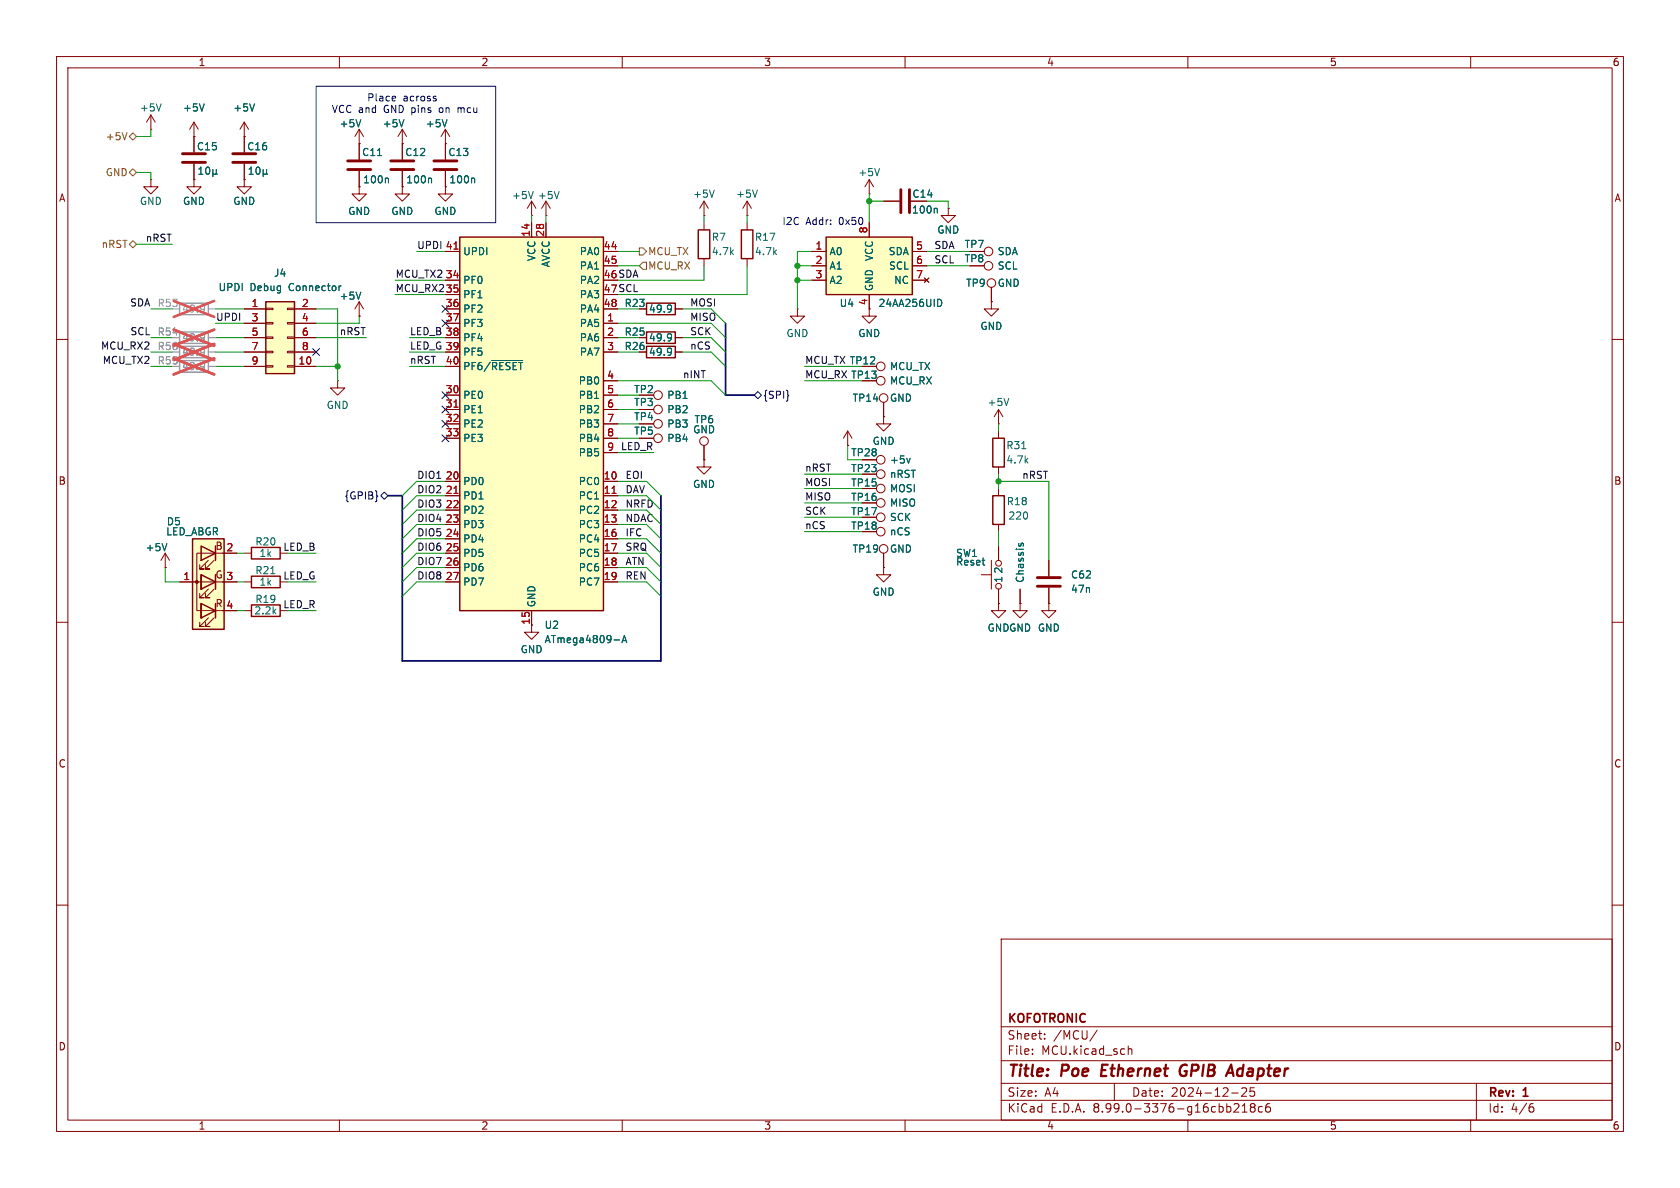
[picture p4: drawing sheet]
<svg xmlns="http://www.w3.org/2000/svg" width="297mm" height="210mm" viewBox="0 0 297 210" stroke-linecap="round" stroke-linejoin="round" font-family="sans-serif">
<g fill="none" stroke="#840000" stroke-width=".18">
<path d="M10 10h277v190h-277zM12 12h273v186h-273zM60 10v2M110 10v2M160 10v2M210 10v2M260 10v2M124.5 39.4v1.2M132.1 38.1h.1M132.1 35.6l-.8 1.2M132.1 35.6l.7 1.2M132.1 35.6v2.5"/>
<path d="M132.1 39.4v1.2M113 59.7h1.3M113 54.6h1.3M119.4 59.7h1.2M119.4 54.6h1.2M124.5 45.7v1.3M132.1 45.7v1.3M141 54.6v1.3h1.2l-1.2 1.3-1.3-1.3h1.3M141 54.6h.1M153.7 54.6v1.3h1.2l-1.2 1.3-1.3-1.3h1.3M175.3 53.3v1.3h1.2l-1.2 1.3-1.3-1.3h1.3M175.3 53.3h.1"/>
<path d="M175.3 50.8v2.5M10 60h2M113 62.2h1.3M119.4 62.2h1.2M124.5 78.7v2.6M149.9 78.7h.1M149.9 76.2l-.8 1.3M149.9 76.2l.7 1.3M149.9 76.2v2.5M152.4 64.8h2.5M156.2 73.7v1.2h1.3l-1.3 1.3-1.3-1.3h1.3M156.2 73.7h.1"/>
<path d="M156.2 71.1v2.6M285 60h2M124.5 81.3v1.3h1.2l-1.2 1.2-1.3-1.2h1.3M124.5 81.3h.1M156.2 97.8v2.5M10 110h2M156.2 100.3v1.3h1.3l-1.3 1.3-1.3-1.3h1.3M156.2 100.3h.1M285 110h2M10 160h2M177 166h108v32h-108zM285 160h2"/>
<path d="M60 198v2M110 198v2M160 198v2M177 194.5h108M177 191.5h108M177 187.5h108M177 181.5h108M182.5 186.3v.1M182.5 185.5v.1M184.7 183.6v.1M184.7 182.8v.1M194 182.1l-1.3 2"/>
<path d="M197 191.5v3M199.5 184.9v1.5M199.5 185.5l.2-.1 .3 .1 .1 .9M210 198v2M217.7 193.2h1.2M218.2 195.2l.5-.1 .3 .1v.3l-.9 1.1h.9M219.6 196.6h.9M219.6 195.5l.4-.4v1.5M220.3 192.4v.5l-.8 .9h.9M221 192.3v.7l.2-.1h.5l.1 .6-.3 .3-.5-.1M221.3 195.7l-.3-.2 .3-.4 .4 .1 .2 .2-.3 .3M221.3 195.7l-.3 .3 .1 .5 .2 .1 .4-.1 .2-.2-.1-.4-.2-.2"/>
<path d="M221.3 195.7h.3M223.2 195.7l-.5-.1-.2 .3v.4l.1 .2h.6M224.5 195.1a.59 .59 0 0 0-.8 .6v.6l.2 .2 .4 .1 .2-.1 .1-.5-.1-.3h-.5l-.3 .3M260 198v2M261 191.5v6.5M270.6 195.7h.4l.2 .3-.1 .5-.5 .1M271 195.1l-.4 .1"/>
<circle cx="174.8" cy="47" r=".76"/>
<circle cx="174.8" cy="44.4" r=".76"/>
<circle cx="175.3" cy="50" r=".76"/>
<circle cx="116.3" cy="77.5" r=".76"/>
<circle cx="116.3" cy="74.9" r=".76"/>
<circle cx="116.3" cy="69.8" r=".76"/>
<circle cx="116.3" cy="72.4" r=".76"/>
<circle cx="124.5" cy="78" r=".76"/>
<circle cx="155.7" cy="64.8" r=".76"/>
<circle cx="155.7" cy="67.3" r=".76"/>
<circle cx="156.2" cy="70.4" r=".76"/>
<circle cx="155.7" cy="91.4" r=".76"/>
<circle cx="155.7" cy="94" r=".76"/>
<circle cx="155.7" cy="86.4" r=".76"/>
<circle cx="155.7" cy="88.9" r=".76"/>
<circle cx="155.7" cy="81.3" r=".76"/>
<circle cx="155.7" cy="83.8" r=".76"/>
<circle cx="156.2" cy="97" r=".76"/>
</g>
<path d="M194.9 188.2l-.3 2h1M209.4 189.4h.4M209.6 188.2a1.13 1.13 0 0 0-1 .7 1.13 1.13 0 0 0 .2 1.2l.3 .1 .5-.1" fill="none" stroke="#840000" stroke-width=".4"/>
<path d="M114.3 58.7h5.1v2h-5.1zM114.3 53.6h5.1v2h-5.1zM123.4 40.6h2.1v5.1h-2.1zM131.1 40.6h2v5.1h-2zM114.3 61.2h5.1v2h-5.1z" fill="none" stroke="#840000" stroke-width=".25"/>
<path d="M133.9 33.6l-.4 1.3M118.6 54h.1a1.07 1.07 0 0 1-.2 1.1M118.6 59.1h.1a1.07 1.07 0 0 1-.2 1M118.7 59.5l-.1 .2M118.7 54.5l-.1 .1M118.6 61.6l.1 .1a1.07 1.07 0 0 1-.2 1M118.7 62.1l-.1 .2M160.9 81l-.3 .9" fill="none" stroke="#006464" stroke-width=".18"/>
<path d="M146 41.9h15.3v10.2h-15.3z" fill="#ffffc2"/>
<path d="M146 41.9h15.3v10.2h-15.3z" fill="none" stroke="#840000" stroke-width=".25"/>
<g fill="none" stroke="#840000" stroke-width=".18">
<path d="M71.1 33v1.3h1.3l-1.3 1.3-1.3-1.3h1.3M71.1 33h.1M71.1 25.4v2.8M71.1 30.2v2.8M153.7 34.3h.1M153.7 31.8v2.5M153.7 39.4v2.5M153.7 31.8l-.8 1.2M153.7 31.8l.7 1.2M156.2 35.6h2.8M167.6 36.8v1.3h1.3l-1.3 1.3-1.2-1.3h1.2M167.6 36.8h.1"/>
<path d="M143.5 44.5h2.5M143.5 47h2.5M143.5 49.5h2.5M153.7 52.1v2.5M161.3 44.5h2.5M161.3 47h2.5M161.3 49.5h2.5M163.4 49.1l.8 .8M164.2 49.1l-.8 .8"/>
</g>
<path d="M76.1 31.5l.2 .2v.6M155.5 29.8l-.4 1.3M165.5 36.8l.2 .2v.7M165.8 52.9a.64 .64 0 0 1 .7 .6 .64 .64 0 0 1-.7 .7" fill="none" stroke="#006464" stroke-width=".18"/>
<path d="M69.1 30h4.1M69.1 28.4h4.1M159.3 33.5v4.1M160.8 33.5v4.1" fill="none" stroke="#840000" stroke-width=".51"/>
<path d="M47 53.3h5.1v12.7h-5.1z" fill="#ffffc2"/>
<path d="M47 53.3h5.1v12.7h-5.1zM175.5 77.5h2v5.1h-2z" fill="none" stroke="#840000" stroke-width=".25"/>
<g fill="none" stroke="#840000" stroke-width=".18">
<path d="M26.7 31.8v1.2h1.2l-1.2 1.3-1.3-1.3h1.3M26.7 31.8h.1M26.7 22.9h.1M26.7 20.3l-.8 1.3M26.7 20.3l.7 1.3M26.7 20.3v2.6M34.3 24.1h.1M34.3 31.8v1.2h1.3l-1.3 1.3-1.3-1.3h1.3M34.3 31.8h.1M34.3 21.6l-.8 1.3M34.3 21.6l.8 1.3M34.3 21.6v5.3"/>
<path d="M34.3 29v2.8M43.2 24.1h.1M43.2 31.8v1.2h1.2l-1.2 1.3-1.3-1.3h1.3M43.2 31.8h.1M43.2 21.6l-.8 1.3M43.2 21.6l.7 1.3M43.2 21.6v5.3M43.2 29v2.8M63.5 33v1.3h1.3l-1.3 1.3-1.3-1.3h1.3M63.5 33h.1M63.5 25.4h.1M63.5 22.9v5.3"/>
<path d="M63.5 30.2v2.8M63.5 22.9l-.8 1.2M63.5 22.9l.8 1.2M71.1 25.4h.1M71.1 22.9l-.7 1.2M71.1 22.9l.8 1.2M71.1 22.9v2.5M78.7 33v1.3h1.3l-1.3 1.3-1.2-1.3h1.2M78.7 33h.1M78.7 25.4h.1M78.7 22.9l-.7 1.2M78.7 22.9l.8 1.2"/>
<path d="M78.7 22.9v5.3M78.7 30.2v2.8M94 38.1h.1M94 35.6l-.8 1.2M94 35.6l.7 1.2M94 35.6v2.5M96.5 38.1h.1M96.5 35.6l-.7 1.2M96.5 35.6l.8 1.2M96.5 35.6v2.5M124.5 38.1h.1M124.5 35.6l-.8 1.2"/>
<path d="M124.5 35.6l.7 1.2M124.5 35.6v2.5M43.2 54.6h3.8M43.2 57.2h3.8M43.2 59.7h3.8M47 54.5h1.3v.2h-1.3zM47 57h1.3v.3h-1.3zM47 59.6h1.3v.2h-1.3zM50.8 54.5h1.3v.2h-1.3zM50.8 57h1.3v.3h-1.3zM50.8 59.6h1.3v.2h-1.3zM52.1 54.6h3.8"/>
<path d="M52.1 57.2h3.8M52.1 59.7h3.8M63.5 55.9h.1M63.5 53.3v2.6M63.5 53.3l-.8 1.3M63.5 53.3l.8 1.3M43.2 62.2h3.8M43.2 64.8h3.8M47 62.1h1.3v.3h-1.3zM47 64.6h1.3v.3h-1.3zM50.8 62.1h1.3v.3h-1.3zM50.8 64.6h1.3v.3h-1.3z"/>
<path d="M52.1 62.2h3.8M52.1 64.8h3.8M176.5 74.9h.1M176.5 72.4l-.7 1.3M176.5 72.4l.8 1.3M176.5 72.4v2.5M176.5 76.2v1.3M176.5 82.6v1.2M185.4 99.1v2.8M94 110.5v1.3h1.2l-1.2 1.2-1.3-1.2h1.3M180.3 106.7v1.3h-1.2l1.2 1.2 1.3-1.2h-1.3M180.3 106.7h.1"/>
<path d="M185.4 103.9v2.8"/>
</g>
<g fill="none" stroke="#006464" stroke-width=".18">
<path d="M28.5 18.4l-.4 1.2M36.1 18.4l-.4 1.2M45 18.4l-.4 1.2M35.2 30.8h.7M35.2 29.9l.3-.4v1.3M36.5 29.6l.2-.1a.68 .68 0 0 1 .4 .7 .68 .68 0 0 1-.4 .6 .84 .84 0 0 1-.2-1.2zM37.6 30.6l.2 .2h.3l.1-.2M37.6 30v1.2M38.2 30.6l.2 .2M38.2 30v.6M44 30.8h.8M44 29.9l.4-.4v1.3"/>
<path d="M45.4 29.6l.2-.1a.68 .68 0 0 1 .4 .7 .68 .68 0 0 1-.4 .6 .84 .84 0 0 1-.2-1.2zM46.5 30.6l.2 .2h.2l.2-.2M46.5 30v1.2M47.1 30.6l.2 .2M47.1 30v.6M63.8 21.2l-.4 1.2M66.7 27.5h.8M68.5 31.5l.2 .2v.6M71.4 21.2l-.4 1.2M79 21.2l-.4 1.2M83.7 31.5l.2 .2v.6M94.3 33.9l-.5 1.2"/>
<path d="M98.8 33.9l-.4 1.2M126.3 33.6l-.4 1.3M60.3 50.5l-.4 .3M63.8 51.6l-.4 1.3M178.3 70.4l-.4 1.3M180.6 79.3h.8"/>
</g>
<path d="M32.3 27.2h4M32.3 28.7h4M41.1 27.2h4.1M41.1 28.7h4.1M61.5 30h4M61.5 28.4h4M76.7 30h4.1M76.7 28.4h4.1M183.4 102.1h4.1M183.4 103.6h4.1" fill="none" stroke="#840000" stroke-width=".51"/>
<path d="M31.7 53.6h5.1v2h-5.1zM31.7 58.7h5.1v2h-5.1zM31.7 61.2h5.1v2h-5.1zM31.7 63.8h5.1v2h-5.1z" fill="none" stroke="#a1a1a1" stroke-width=".25"/>
<path d="M30.5 54.6h1.2M30.5 59.7h1.2M36.8 54.6h1.3M36.8 59.7h1.3M30.5 62.2h1.2M30.5 64.8h1.2M36.8 62.2h1.3M36.8 64.8h1.3" fill="none" stroke="#a1a1a1" stroke-width=".18"/>
<path d="M36 54h.1a1.07 1.07 0 0 1-.1 1.1M36 59.1h.1a1.07 1.07 0 0 1-.1 1M36.2 54.5l-.2 .1M36.2 59.5l-.2 .2M36 61.6l.1 .1a1.07 1.07 0 0 1-.1 1M36 64.1l.1 .1a1.07 1.07 0 0 1-.1 1M36.2 62.1l-.2 .2M36.2 64.6l-.2 .2" fill="none" stroke="#989898" stroke-width=".18"/>
<path d="M30.7 53.2l7.2 2.8M30.7 58.3l7.2 2.8M37.9 53.2l-7.2 2.8M37.9 58.3l-7.2 2.8M30.7 60.8l7.2 2.8M30.7 63.4l7.2 2.8M37.9 60.8l-7.2 2.8M37.9 63.4l-7.2 2.8" fill="none" stroke="#e65255" stroke-width=".46"/>
<path d="M81.3 41.9h25.4v66.1h-25.4z" fill="#ffffc2"/>
<path d="M81.3 41.9h25.4v66.1h-25.4zM44.4 96.8h5.1v2h-5.1zM175.5 87.6h2v5.1h-2zM44.4 106.9h5.1v2.1h-5.1zM44.4 101.9h5.1v2h-5.1z" fill="none" stroke="#840000" stroke-width=".25"/>
<g fill="none" stroke="#840000" stroke-width=".18">
<path d="M94 39.4v2.5M96.5 39.4v2.5M78.7 44.5h2.6M78.7 49.5h2.6M78.7 52.1h2.6M78.7 54.6h2.6M78.7 57.2h2.6M78.7 59.7h2.6M106.7 44.5h2.5M106.7 54.6h2.5M106.7 57.2h2.5M106.7 59.7h2.5"/>
<path d="M106.7 47h2.5M78.7 62.2h2.6M78.7 64.8h2.6M78.7 69.9h2.6M78.7 72.4h2.6M78.7 74.9h2.6M78.7 77.5h2.6M106.7 62.2h2.5M106.7 69.9h2.5M106.7 72.4h2.5M106.7 74.9h2.5M106.7 77.5h2.5"/>
<path d="M106.7 67.3h2.5M43.2 97.8h1.2M78.7 85.1h2.6M78.7 87.6h2.6M78.7 90.2h2.6M78.7 92.7h2.6M78.7 95.3h2.6M78.7 97.8h2.6M106.7 85.1h2.5M106.7 87.6h2.5M106.7 90.2h2.5M106.7 92.7h2.5"/>
<path d="M106.7 95.3h2.5M106.7 97.8h2.5M106.7 80h2.5M175.3 99.1v5M176.5 86.4v1.2M176.5 92.7v1.3M176.5 96.5v2.6M43.2 102.9h1.2M43.2 108h1.2M78.7 100.3h2.6M78.7 102.9h2.6M94 108v2.5"/>
<path d="M106.7 100.3h2.5M106.7 102.9h2.5M173.5 101.6h1.8M176.5 106.7v1.3h-1.2l1.2 1.2 1.3-1.2h-1.3M176.5 106.7h.1M176.5 104.1v2.6M180.3 104.1v2.6M185.4 106.7v1.3h-1.3l1.3 1.2 1.3-1.2h-1.3M185.4 106.7h.1"/>
<circle cx="176.5" cy="99.6" r=".51"/>
<circle cx="176.5" cy="103.6" r=".51"/>
</g>
<path d="M80.3 44h.7M80.3 72h.7M80.3 87.2h.7M108.2 87.2h.7" fill="none" stroke="#a90000" stroke-width=".18"/>
<path d="M86.9 63.7h5.5M180.1 96.1v.3M180.5 96.4l.1-.3 .1-.1 .2 .2v.2M47.9 101.4h.7M108.6 113.1h.9M110 113.6l.4-1.3 .4 1.3M110.1 113.2h.6" fill="none" stroke="#006464" stroke-width=".18"/>
<path d="M34 95.3h5.6v16h-5.6z" fill="#ffffc2"/>
<path d="M34 95.3h5.6v16h-5.6zM35.6 96.5l2.5 1.3-2.5 1.3zM38.1 96.5v2.6M35.6 106.7l2.5 1.3-2.5 1.2zM35.6 101.6l2.5 1.3-2.5 1.2zM38.1 101.6v2.5M38.1 106.7v2.5" fill="none" stroke="#840000" stroke-width=".25"/>
<g fill="none" stroke="#840000" stroke-width=".18">
<path d="M34.3 24.1h.1M34.3 31.8h.1M34.3 24.1v2.8M34.3 29v2.8M43.2 24.1h.1M43.2 31.8h.1M43.2 24.1v2.8M43.2 29v2.8M63.5 25.4h.1M63.5 33h.1M63.5 25.4v2.8M63.5 30.2v2.8"/>
<path d="M71.1 25.4h.1M71.1 33h.1M71.1 25.4v2.8M71.1 30.2v2.8M78.7 25.4h.1M78.7 33h.1M78.7 25.4v2.8M78.7 30.2v2.8M94 39.4v2.5M96.5 39.4v2.5M153.7 39.4v2.5M156.2 35.6h2.8"/>
<path d="M167.6 36.8h.1M43.2 54.6h3.8M43.2 57.2h3.8M43.2 59.7h3.8M52.1 54.6h3.8M52.1 57.2h3.8M52.1 59.7h3.8M63.5 55.9h.1M78.7 54.6h2.6M78.7 57.2h2.6M78.7 59.7h2.6M78.7 44.5h2.6"/>
<path d="M78.7 49.5h2.6M78.7 52.1h2.6M106.7 54.6h2.5M106.7 57.2h2.5M106.7 59.7h2.5M106.7 44.5h2.5M106.7 47h2.5M113 54.6h1.3M113 59.7h1.3M119.4 54.6h1.2M119.4 59.7h1.2M143.5 44.5h2.5"/>
<path d="M143.5 49.5h2.5M143.5 47h2.5M153.7 52.1v2.5M161.3 44.5h2.5M161.3 49.5h2.5M161.3 47h2.5M163.4 49.1l.8 .8M164.2 49.1l-.8 .8M175.3 53.3h.1M175.3 50.8v2.5M43.2 62.2h3.8M43.2 64.8h3.8"/>
<path d="M52.1 62.2h3.8M52.1 64.8h3.8M59.7 67.3v1.3h1.3l-1.3 1.3-1.3-1.3h1.3M59.7 67.3h.1M78.7 62.2h2.6M78.7 64.8h2.6M78.7 69.9h2.6M78.7 72.4h2.6M78.7 74.9h2.6M78.7 77.5h2.6M106.7 62.2h2.5M106.7 69.9h2.5"/>
<path d="M106.7 72.4h2.5M106.7 74.9h2.5M106.7 77.5h2.5M106.7 67.3h2.5M113 62.2h1.3M119.4 62.2h1.2M124.5 78.7v2.6M149.9 78.7h.1M152.4 64.8h2.5M156.2 73.7h.1M156.2 71.1v2.6M29.2 97.8l-.8 1.3"/>
<path d="M29.2 97.8l.8 1.3M29.2 97.8v2.5M36.8 99.1l-1.5 1.5h.8h-.8v-.8M37.8 99.1l-1.5 1.5h.8h-.8v-.8M38.1 97.8h-3.3v10.2h3.3M39.4 97.8h2.5M78.7 97.8h2.6M78.7 85.1h2.6M78.7 87.6h2.6M78.7 90.2h2.6M78.7 92.7h2.6M78.7 95.3h2.6"/>
<path d="M106.7 97.8h2.5M106.7 85.1h2.5M106.7 87.6h2.5M106.7 90.2h2.5M106.7 92.7h2.5M106.7 95.3h2.5M106.7 80h2.5M124.5 81.3h.1M156.2 97.8v2.5M176.5 96.5v2.6M185.4 99.1v2.8M29.2 100.3h.1"/>
<path d="M31.7 102.9h6.4M35.6 109.2h.1M35.6 106.7v2.5zM35.6 104.1h.1M35.6 101.6v2.5zM36.8 109.2l-1.5 1.5h.8h-.8v-.7M36.8 104.1l-1.5 1.6h.8h-.8v-.8M37.8 109.2l-1.5 1.5h.8h-.8v-.7M37.8 104.1l-1.5 1.6h.8h-.8v-.8M38.1 106.7v2.5M38.1 101.6v2.5M39.4 108h2.5"/>
<path d="M39.4 102.9h2.5M78.7 102.9h2.6M78.7 100.3h2.6M94 108v2.5M106.7 102.9h2.5M106.7 100.3h2.5M156.2 100.3h.1M176.5 106.7h.1M176.5 104.1v2.6M180.3 106.7h.1M180.3 104.1v2.6M185.4 106.7h.1"/>
<path d="M185.4 103.9v2.8"/>
</g>
<circle cx="34.8" cy="102.9" r=".25" fill="#840000" stroke="#840000" stroke-width=".18"/>
<g fill="none" stroke="#006464" stroke-width=".18">
<path d="M36.1 18.4l-.4 1.2M45 18.4l-.4 1.2M35.2 30.8h.7M35.2 29.9l.3-.4v1.3M36.5 29.6l.2-.1a.68 .68 0 0 1 .4 .7 .68 .68 0 0 1-.4 .6 .84 .84 0 0 1-.2-1.2zM37.6 30.6l.2 .2h.3l.1-.2M37.6 30v1.2M38.2 30.6l.2 .2M38.2 30v.6M44 30.8h.8M44 29.9l.4-.4v1.3M45.4 29.6l.2-.1a.68 .68 0 0 1 .4 .7 .68 .68 0 0 1-.4 .6 .84 .84 0 0 1-.2-1.2z"/>
<path d="M46.5 30.6l.2 .2h.2l.2-.2M46.5 30v1.2M47.1 30.6l.2 .2M47.1 30v.6M63.8 21.2l-.4 1.2M66.7 27.5h.8M68.5 31.5l.2 .2v.6M71.4 21.2l-.4 1.2M76.1 31.5l.2 .2v.6M79 21.2l-.4 1.2M83.7 31.5l.2 .2v.6M165.5 36.8l.2 .2v.7"/>
<path d="M60.3 50.5l-.4 .3M63.8 51.6l-.4 1.3M118.6 54h.1a1.07 1.07 0 0 1-.2 1.1M118.6 59.1h.1a1.07 1.07 0 0 1-.2 1M118.7 54.5l-.1 .1M118.7 59.5l-.1 .2M165.8 52.9a.64 .64 0 0 1 .7 .6 .64 .64 0 0 1-.7 .7M86.9 63.7h5.5M118.6 61.6l.1 .1a1.07 1.07 0 0 1-.2 1M118.7 62.1l-.1 .2M29.5 96.1l-.4 1.3M160.9 81l-.3 .9"/>
<path d="M180.1 96.1v.3M180.5 96.4l.1-.3 .1-.1 .2 .2v.2M108.6 113.1h.9M110 113.6l.4-1.3 .4 1.3M110.1 113.2h.6"/>
</g>
<g fill="none" stroke="#000084" stroke-width=".18">
<path d="M78.1 54l1.2 1.2M78.1 56.5l1.2 1.3M79.3 54l-1.2 1.2M79.3 56.5l-1.2 1.3M55.3 61.6l1.2 1.2M56.5 61.6l-1.2 1.2M78.1 76.9l1.2 1.2M78.1 71.8l1.2 1.2M78.1 69.2l1.2 1.3M78.1 74.3l1.2 1.2M79.3 76.9l-1.2 1.2M79.3 71.8l-1.2 1.2"/>
<path d="M79.3 69.2l-1.2 1.3M79.3 74.3l-1.2 1.2M133.3 69.9l.7-.7 .6 .7-.6 .6zM139.3 69.9h.1l-.1 .1M66.7 87.7h.1l-.1 .1M67.3 87.6l.6-.6 .7 .6-.7 .7z"/>
</g>
<path d="M22.4 23.4l-.4 1.3M22.9 24.1l.6-.6 .6 .6-.6 .7zM22.9 30.5l.6-.7 .6 .7-.6 .6zM23.5 42.5l.6 .7-.6 .6-.6-.6zM113 43.8h.7l.6 .7-.6 .6h-.7zM113.7 46.4h.6v1.2h-.6l-.7-.6z" fill="none" stroke="#725600" stroke-width=".18"/>
<path d="M128.3 57.2v12.7h5M68.6 87.6h2.5v29.2h45.7v-29.2" fill="none" stroke="#000084" stroke-width=".3"/>
<g fill="none" stroke="#009600" stroke-width=".18">
<path d="M24.1 30.5h2.6v1.3M26.7 22.9v1.2h-2.6M94 38.1v1.3M96.5 38.1v1.3M124.5 38.1v1.3M132.1 38.1v1.3M153.7 35.6h2.5M153.7 34.3v5.1M163.8 35.6h3.8v1.2M24.1 43.2h6.4M26.7 54.6h3.8M26.7 59.7h3.8"/>
<path d="M38.1 57.2h5.1M38.1 54.6h5.1M38.1 59.7h5.1M55.9 54.6h3.8v12.7M55.9 59.7h8.9M63.5 55.9v1.3h-7.6M69.8 49.5h8.9M69.8 52.1h8.9M72.4 59.7h6.3M73.7 44.5h5M109.2 57.2h16.5l2.6 2.5M109.2 44.5h3.8"/>
<path d="M109.2 47h3.8M109.2 54.6h3.8M109.2 59.7h3.8M120.6 54.6h5.1l2.6 2.6M120.6 59.7h5.1l2.6 2.5M124.5 47v2.5h-15.3M132.1 47v5.1h-22.9M141 49.5h2.5M141 47h2.5M143.5 44.5h-2.5v10.1M163.8 44.5h7.6M163.8 47h7.6"/>
<path d="M26.7 64.8h3.8M26.7 62.2h3.8M38.1 64.8h5.1M38.1 62.2h5.1M55.9 64.8h3.8M72.4 64.8h6.3M72.4 62.2h6.3M109.2 62.2h3.8M109.2 67.3h16.5l2.6 2.6M109.2 77.5h3.8M109.2 74.9h3.8M109.2 69.9h3.8"/>
<path d="M109.2 72.4h3.8M120.6 62.2h5.1l2.6 2.6M142.2 64.8h10.2M142.2 67.3h10.2M149.9 78.7v2.6M176.5 74.9v1.3M41.9 97.8h1.3M50.8 97.8h5.1M78.7 85.1h-5l-2.6 2.5M78.7 90.2h-5l-2.6 2.5M78.7 87.6h-5l-2.6 2.6M78.7 97.8h-5l-2.6 2.5"/>
<path d="M78.7 95.3h-5l-2.6 2.5M78.7 92.7h-5l-2.6 2.6M109.2 85.1h5.1l2.5 2.5M109.2 90.2h5.1l2.5 2.5M109.2 87.6h5.1l2.5 2.6M109.2 97.8h5.1l2.5 2.5M109.2 95.3h5.1l2.5 2.5M109.2 92.7h5.1l2.5 2.6M109.2 80h6.4M142.2 88.9h10.2M142.2 86.4h10.2M142.2 91.4h10.2"/>
<path d="M142.2 94h10.2M142.2 83.8h10.2M176.5 83.8v2.6M176.5 94v2.5M176.5 85.1h8.9v14M29.2 100.3v2.6h2.5M41.9 102.9h1.3M41.9 108h1.3M50.8 102.9h5.1M50.8 108h5.1M78.7 102.9h-5l-2.6 2.5M78.7 100.3h-5l-2.6 2.6"/>
<path d="M109.2 102.9h5.1l2.5 2.5M109.2 100.3h5.1l2.5 2.6"/>
</g>
<path d="M55.9 15.2h31.7v24.2h-31.7zM69.8 17l.1 .3-.6 .1M69.9 17.8h-.1M76.9 17.4l.2 .2-.2 .2M76.9 17l.2 .1M81 19v.9M81.2 19l-.2 .2" fill="none" stroke="#0000c2" stroke-width=".18"/>
<path d="M36 59.1h.1a1.07 1.07 0 0 1-.1 1M36.2 59.5l-.2 .2M36 61.6l.1 .1a1.07 1.07 0 0 1-.1 1M36 64.1l.1 .1a1.07 1.07 0 0 1-.1 1M36.2 62.1l-.2 .2M36.2 64.6l-.2 .2" fill="none" stroke="#989898" stroke-width=".18"/>
<path d="M30.5 59.7h1.2M36.8 59.7h1.3M30.5 62.2h1.2M30.5 64.8h1.2M36.8 62.2h1.3M36.8 64.8h1.3" fill="none" stroke="#a1a1a1" stroke-width=".18"/>
<path d="M30.7 58.3l7.2 2.8M37.9 58.3l-7.2 2.8M30.7 60.8l7.2 2.8M30.7 63.4l7.2 2.8M37.9 60.8l-7.2 2.8M37.9 63.4l-7.2 2.8" fill="none" stroke="#e65255" stroke-width=".46"/>
<path d="M80.3 44h.7M80.3 72h.7M80.3 87.2h.7M108.2 87.2h.7" fill="none" stroke="#a90000" stroke-width=".18"/>
<g fill="#009600" stroke="#009600" stroke-width=".18">
<circle cx="59.7" cy="64.8" r=".46"/>
<circle cx="153.7" cy="35.6" r=".46"/>
<circle cx="141" cy="47" r=".46"/>
<circle cx="141" cy="49.5" r=".46"/>
<circle cx="176.5" cy="85.1" r=".46"/>
</g>
<g font-size="2.8" fill="#840000">
<text x="178" y="190.9">Title:</text>
<text x="187.7" y="190.9">Poe</text>
<text x="195.5" y="190.9">Ethernet</text>
<text x="210.2" y="190.9">GPIB</text>
<text x="219.5" y="190.9">Adapter</text>
</g>
<g font-size="2.1" fill="#840000">
<text x="178" y="184">Sheet:</text>
<text x="178" y="181.2">KOFOTRONIC</text>
<text x="186.2" y="184">/MCU/</text>
<text x="178" y="186.7">File:</text>
<text x="184.1" y="186.7">MCU.kicad_sch</text>
<text x="178" y="196.9">KiCad</text>
<text x="178" y="194.1">Size:</text>
<text x="184.7" y="194.1">A4</text>
<text x="185.7" y="196.9">E.D.A.</text>
<text x="193.3" y="196.9">8.99.0-3376-g16cbb218c6</text>
<text x="200" y="194.1">Date:</text>
<text x="207" y="194.1">2024-12-25</text>
<text x="263" y="194.3">Rev:</text>
<text x="263" y="196.9">Id:</text>
<text x="267.1" y="196.9">4/6</text>
<text x="269.4" y="194.3">1</text>
</g>
<g font-size="1.8" fill="#840000">
<text x="35" y="11.9">1</text>
<text x="85" y="11.9">2</text>
<text x="135" y="11.9">3</text>
<text x="185" y="11.9">4</text>
<text x="235" y="11.9">5</text>
<text x="285" y="11.9">6</text>
<text x="10.3" y="35.9">A</text>
<text x="161.2" y="35.2">C14</text>
<text x="285.3" y="35.9">A</text>
<text x="170.4" y="46.6">TP8</text>
<text x="170.4" y="44">TP7</text>
<text x="106.6" y="49.3">46 SDA</text>
<text x="106.6" y="51.8">47 SCL</text>
<text x="153.4" y="54" transform="rotate(-90 153.4 54)">4</text>
<text x="112" y="72">TP3</text>
<text x="112" y="69.7">TP2</text>
<text x="150.4" y="67.2">TP13</text>
<text x="112" y="77.1">TP5</text>
<text x="112" y="74.5">TP4</text>
<text x="150.4" y="80.9">TP28</text>
<text x="150.4" y="83.7">TP23</text>
<text x="10.3" y="85.9">B</text>
<text x="150.4" y="86.2">TP15</text>
<text x="150.4" y="88.7">TP16</text>
<text x="285.3" y="85.9">B</text>
<text x="150.4" y="91.3">TP17</text>
<text x="150.4" y="93.8">TP18</text>
<text x="38" y="97.4">B</text>
<text x="38" y="107.5">R</text>
<text x="38" y="102.5">G</text>
<text x="93.7" y="110.5" transform="rotate(-90 93.7 110.5)">15</text>
<text x="10.3" y="135.9">C</text>
<text x="285.3" y="135.9">C</text>
<text x="10.3" y="185.9">D</text>
<text x="285.3" y="185.9">D</text>
<text x="35" y="199.9">1</text>
<text x="85" y="199.9">2</text>
<text x="135" y="199.9">3</text>
<text x="185" y="199.9">4</text>
<text x="235" y="199.9">5</text>
<text x="285" y="199.9">6</text>
</g>
<g font-size="1.8" fill="#006464">
<text x="24.6" y="19.9">+5V</text>
<text x="32.3" y="19.9">+5V</text>
<text x="41.1" y="19.9">+5V</text>
<text x="59.9" y="22.7">+5V</text>
<text x="67.6" y="22.7">+5V</text>
<text x="75.2" y="22.7">+5V</text>
<text x="34.7" y="26.8">C15</text>
<text x="43.6" y="26.8">C16</text>
<text x="63.9" y="27.8">C11</text>
<text x="71.5" y="27.8">C12</text>
<text x="79.2" y="27.8">C13</text>
<text x="64.1" y="32.6">100n</text>
<text x="71.7" y="32.6">100n</text>
<text x="79.3" y="32.6">100n</text>
<text x="90.4" y="35.4">+5V</text>
<text x="95" y="35.4">+5V</text>
<text x="122.4" y="35.2">+5V</text>
<text x="130" y="35.2">+5V</text>
<text x="151.6" y="31.3">+5V</text>
<text x="24.6" y="36.4">GND</text>
<text x="32.3" y="36.4">GND</text>
<text x="41.1" y="36.4">GND</text>
<text x="61.5" y="38.2">GND</text>
<text x="69.1" y="38.2">GND</text>
<text x="76.7" y="38.2">GND</text>
<text x="161.1" y="37.9">100n</text>
<text x="165.6" y="41.5">GND</text>
<text x="81.8" y="45.3">UPDI</text>
<text x="94.8" y="46.2" transform="rotate(-90 94.8 46.2)">VCC</text>
<text x="97.4" y="47.3" transform="rotate(-90 97.4 47.3)">AVCC</text>
<text x="102.4" y="45.3">PA0</text>
<text x="102.4" y="47.9">PA1</text>
<text x="125.7" y="42.8">R7</text>
<text x="125.7" y="45.3">4.7k</text>
<text x="133.4" y="45.3">4.7k</text>
<text x="133.4" y="42.8">R17</text>
<text x="146.6" y="45.3">A0</text>
<text x="146.6" y="47.9">A1</text>
<text x="154.5" y="46.2" transform="rotate(-90 154.5 46.2)">VCC</text>
<text x="157" y="45.3">SDA</text>
<text x="157.1" y="47.9">SCL</text>
<text x="176.3" y="45.3">SDA</text>
<text x="176.3" y="47.9">SCL</text>
<text x="38.5" y="51.7">UPDI</text>
<text x="44.2" y="51.7">Debug</text>
<text x="48.3" y="49.1">J4</text>
<text x="51.2" y="51.7">Connector</text>
<text x="59.9" y="53.2">+5V</text>
<text x="81.8" y="50.4">PF0</text>
<text x="81.8" y="52.9">PF1</text>
<text x="102.4" y="50.4">PA2</text>
<text x="102.4" y="52.9">PA3</text>
<text x="146.6" y="50.4">A2</text>
<text x="154.5" y="51.6" transform="rotate(-90 154.5 51.6)">GND</text>
<text x="158" y="50.4">NC</text>
<text x="170.7" y="50.9">TP9</text>
<text x="176.3" y="50.9">GND</text>
<text x="81.8" y="55.5">PF2</text>
<text x="81.8" y="58">PF3</text>
<text x="102.4" y="55.5">PA4</text>
<text x="102.4" y="58">PA5</text>
<text x="110.3" y="59.5">R25</text>
<text x="110.3" y="54.5">R23</text>
<text x="114.6" y="55.5">49.9</text>
<text x="138.9" y="59.8">GND</text>
<text x="148.3" y="54.5">U4</text>
<text x="151.6" y="59.8">GND</text>
<text x="155.2" y="54.5">24AA256UID</text>
<text x="173.2" y="58.5">GND</text>
<text x="81.8" y="60.6">PF4</text>
<text x="81.8" y="63.1">PF5</text>
<text x="81.8" y="65.6">PF6/~{RESET}</text>
<text x="102.4" y="60.6">PA6</text>
<text x="102.4" y="63.1">PA7</text>
<text x="110.3" y="62.1">R26</text>
<text x="114.6" y="63.1">49.9</text>
<text x="114.6" y="60.6">49.9</text>
<text x="150.1" y="64.6">TP12</text>
<text x="157.2" y="65.6">MCU_TX</text>
<text x="81.8" y="70.7">PE0</text>
<text x="102.2" y="68.2">PB0</text>
<text x="102.2" y="70.7">PB1</text>
<text x="117.9" y="70.7">PB1</text>
<text x="150.6" y="71.2">TP14</text>
<text x="157.2" y="71.2">GND</text>
<text x="157.2" y="68.2">MCU_RX</text>
<text x="174.5" y="72">+5V</text>
<text x="57.7" y="72.5">GND</text>
<text x="81.8" y="73.3">PE1</text>
<text x="81.8" y="75.8">PE2</text>
<text x="102.2" y="73.3">PB2</text>
<text x="102.2" y="75.8">PB3</text>
<text x="117.9" y="73.3">PB2</text>
<text x="117.9" y="75.8">PB3</text>
<text x="122.4" y="76.8">GND</text>
<text x="122.7" y="75">TP6</text>
<text x="81.8" y="78.3">PE3</text>
<text x="102.2" y="78.3">PB4</text>
<text x="102.2" y="80.9">PB5</text>
<text x="117.9" y="78.3">PB4</text>
<text x="154.2" y="78.8">GND</text>
<text x="157.2" y="82.1">+5v</text>
<text x="177.8" y="82.1">4.7k</text>
<text x="177.8" y="79.6">R31</text>
<text x="81.8" y="86">PD0</text>
<text x="81.8" y="88.5">PD1</text>
<text x="102.2" y="86">PC0</text>
<text x="102.2" y="88.5">PC1</text>
<text x="122.4" y="86.5">GND</text>
<text x="157.2" y="84.7">nRST</text>
<text x="157.2" y="87.2">MOSI</text>
<text x="157.2" y="89.8">MISO</text>
<text x="177.9" y="89.5">R18</text>
<text x="29.3" y="94.8">LED_ABGR</text>
<text x="29.4" y="93.1">D5</text>
<text x="81.8" y="91">PD2</text>
<text x="81.8" y="93.6">PD3</text>
<text x="102.2" y="91">PC2</text>
<text x="102.2" y="93.6">PC3</text>
<text x="157.2" y="92.3">SCK</text>
<text x="157.2" y="94.8">nCS</text>
<text x="178.2" y="92">220</text>
<text x="25.6" y="97.6">+5V</text>
<text x="45" y="96.6">R20</text>
<text x="45" y="101.7">R21</text>
<text x="45.8" y="98.7">1k</text>
<text x="81.8" y="96.1">PD4</text>
<text x="81.8" y="98.7">PD5</text>
<text x="81.8" y="101.2">PD6</text>
<text x="102.2" y="96.1">PC4</text>
<text x="102.2" y="98.7">PC5</text>
<text x="102.2" y="101.2">PC6</text>
<text x="150.6" y="97.9">TP19</text>
<text x="157.2" y="97.9">GND</text>
<text x="168.9" y="98.7">SW1</text>
<text x="168.9" y="100.2">Reset</text>
<text x="177.4" y="101.5" transform="rotate(-90 177.4 101.5)">2</text>
<text x="45" y="106.8">R19</text>
<text x="45.8" y="103.7">1k</text>
<text x="81.8" y="103.7">PD7</text>
<text x="94.8" y="107.4" transform="rotate(-90 94.8 107.4)">GND</text>
<text x="102.2" y="103.7">PC7</text>
<text x="154.2" y="105.5">GND</text>
<text x="177.4" y="103.1" transform="rotate(-90 177.4 103.1)">1</text>
<text x="181.2" y="103.1" transform="rotate(-90 181.2 103.1)">Chassis</text>
<text x="189.2" y="102.5">C62</text>
<text x="189.2" y="105">47n</text>
<text x="44.9" y="108.8">2.2k</text>
<text x="96.2" y="113.9">ATmega4809-A</text>
<text x="96.2" y="111.4">U2</text>
<text x="174.5" y="111.9">GNDGND GND</text>
<text x="91.9" y="115.7">GND</text>
</g>
<g font-size="1.8" fill="#0000c2">
<text x="58.6" y="20.2">VCC and</text>
<text x="64.8" y="18.1">Place</text>
<text x="68" y="20.2">GND pins</text>
<text x="71.2" y="18.1">across</text>
<text x="78.1" y="20.2">on</text>
<text x="81.6" y="20.2">mcu</text>
<text x="138.2" y="40">I2C</text>
<text x="142.5" y="40">Addr:</text>
<text x="148.4" y="40">0x50</text>
</g>
<g font-size="1.8" fill="#725600">
<text x="18.6" y="25">+5V</text>
<text x="18.6" y="31.3">GND</text>
<text x="17.9" y="44">nRST</text>
<text x="114.5" y="45.3">MCU_TX</text>
<text x="114.5" y="47.9">MCU_RX</text>
</g>
<g font-size="1.8" fill="#a90000">
<text x="93.7" y="42" transform="rotate(-90 93.7 42)">14</text>
<text x="96.3" y="42" transform="rotate(-90 96.3 42)">28</text>
<text x="153.4" y="41.3" transform="rotate(-90 153.4 41.3)">8</text>
<text x="78.7" y="44.2">41</text>
<text x="106.6" y="44.2">44</text>
<text x="106.6" y="46.7">45</text>
<text x="144.1" y="44.2">1</text>
<text x="144.1" y="46.7">2</text>
<text x="161.9" y="44.2">5</text>
<text x="161.9" y="46.7">6</text>
<text x="78.7" y="49.3">34</text>
<text x="78.7" y="51.8">35</text>
<text x="106.6" y="49.3">46</text>
<text x="106.6" y="51.8">47</text>
<text x="144.1" y="49.3">3</text>
<text x="161.9" y="49.3">7</text>
<text x="44.4" y="54.4">1</text>
<text x="44.4" y="56.9">3</text>
<text x="44.4" y="59.4">5</text>
<text x="53.3" y="54.4">2</text>
<text x="53.3" y="56.9">4</text>
<text x="53.3" y="59.4">6</text>
<text x="78.7" y="54.4">36</text>
<text x="78.7" y="56.9">37</text>
<text x="78.7" y="59.4">38</text>
<text x="106.6" y="54.4">48</text>
<text x="107.2" y="56.9">1</text>
<text x="107.2" y="59.4">2</text>
<text x="44.4" y="62">7</text>
<text x="44.4" y="64.5">9</text>
<text x="52.7" y="64.5">10</text>
<text x="53.3" y="62">8</text>
<text x="78.7" y="64.5">40</text>
<text x="78.7" y="62">39</text>
<text x="107.2" y="62">3</text>
<text x="78.7" y="69.6">30</text>
<text x="107.2" y="67.1">4</text>
<text x="107.2" y="69.6">5</text>
<text x="78.7" y="72.1">31</text>
<text x="78.7" y="74.7">32</text>
<text x="78.7" y="77.2">33</text>
<text x="107.2" y="72.1">6</text>
<text x="107.2" y="74.7">7</text>
<text x="107.2" y="77.2">8</text>
<text x="107.2" y="79.8">9</text>
<text x="78.7" y="84.8">20</text>
<text x="78.7" y="87.4">21</text>
<text x="78.7" y="89.9">22</text>
<text x="106.6" y="84.8">10</text>
<text x="106.6" y="87.4">11</text>
<text x="106.6" y="89.9">12</text>
<text x="78.7" y="92.5">23</text>
<text x="78.7" y="95">24</text>
<text x="106.6" y="92.5">13</text>
<text x="106.6" y="95">16</text>
<text x="39.9" y="97.5">2</text>
<text x="78.7" y="97.5">25</text>
<text x="78.7" y="100.1">26</text>
<text x="106.6" y="97.5">17</text>
<text x="106.6" y="100.1">18</text>
<text x="32.3" y="102.6">1</text>
<text x="39.9" y="107.7">4</text>
<text x="39.9" y="102.6">3</text>
<text x="78.7" y="102.6">27</text>
<text x="106.6" y="102.6">19</text>
</g>
<g font-size="1.8" fill="#0f0f0f">
<text x="25.7" y="42.8">nRST</text>
<text x="73.7" y="44.1">UPDI 41</text>
<text x="165.1" y="44.1">SDA</text>
<text x="165.1" y="46.6">SCL</text>
<text x="69.8" y="51.7">MCU_RX2</text>
<text x="69.8" y="49.2">MCU_TX2</text>
<text x="22.9" y="54.3">SDA R53</text>
<text x="23" y="59.3">SCL</text>
<text x="38.1" y="56.8">UPDI</text>
<text x="60" y="59.3">nRST</text>
<text x="72.4" y="59.3">LED_B 38</text>
<text x="121.9" y="54.3">MOSI</text>
<text x="121.9" y="59.3">SCK</text>
<text x="121.9" y="56.8">MISO</text>
<text x="17.8" y="61.9">MCU_RX2</text>
<text x="18.1" y="64.4">MCU_TX2</text>
<text x="72.4" y="64.4">nRST</text>
<text x="72.4" y="61.9">LED_G 39</text>
<text x="121.9" y="61.9">nCS</text>
<text x="142.2" y="64.4">MCU_TX TP12</text>
<text x="120.6" y="67">nINT</text>
<text x="142.2" y="67">MCU_RX TP13</text>
<text x="109.7" y="79.7">LED_R</text>
<text x="142.2" y="83.5">nRST</text>
<text x="73.7" y="87.3">DIO2</text>
<text x="73.7" y="84.7">DIO1</text>
<text x="73.7" y="89.8">DIO3</text>
<text x="110.5" y="84.7">EOI</text>
<text x="110.5" y="87.3">DAV</text>
<text x="110.5" y="89.8">NRFD</text>
<text x="142.2" y="86">MOSI</text>
<text x="142.2" y="88.6">MISO</text>
<text x="180.6" y="84.7">nRST</text>
<text x="73.7" y="92.4">DIO4</text>
<text x="73.7" y="94.9">DIO5</text>
<text x="110.5" y="92.4">NDAC</text>
<text x="110.5" y="94.9">IFC</text>
<text x="142.2" y="93.6">nCS</text>
<text x="142.2" y="91.1">SCK</text>
<text x="50" y="97.4">LED_B</text>
<text x="73.7" y="97.4">DIO6</text>
<text x="73.7" y="100">DIO7</text>
<text x="110.5" y="97.4">SRQ</text>
<text x="110.5" y="100">ATN</text>
<text x="50" y="102.5">LED_G</text>
<text x="50" y="107.6">LED_R</text>
<text x="73.7" y="102.5">DIO8</text>
<text x="110.5" y="102.5">REN</text>
</g>
<g font-size="1.8" fill="#989898">
<text x="27.8" y="59.5">R54</text>
<text x="32.1" y="55.5">49.9</text>
<text x="27.8" y="62.1">R56</text>
<text x="27.8" y="64.6">R55</text>
<text x="32.1" y="63.1">49.9</text>
<text x="32.1" y="60.6">49.9</text>
<text x="32.1" y="65.6">49.9</text>
</g>
<g font-size="1.8" fill="#000084">
<text x="134.8" y="70.7">{SPI}</text>
<text x="60.8" y="88.5">{GPIB}</text>
</g>
</svg>
